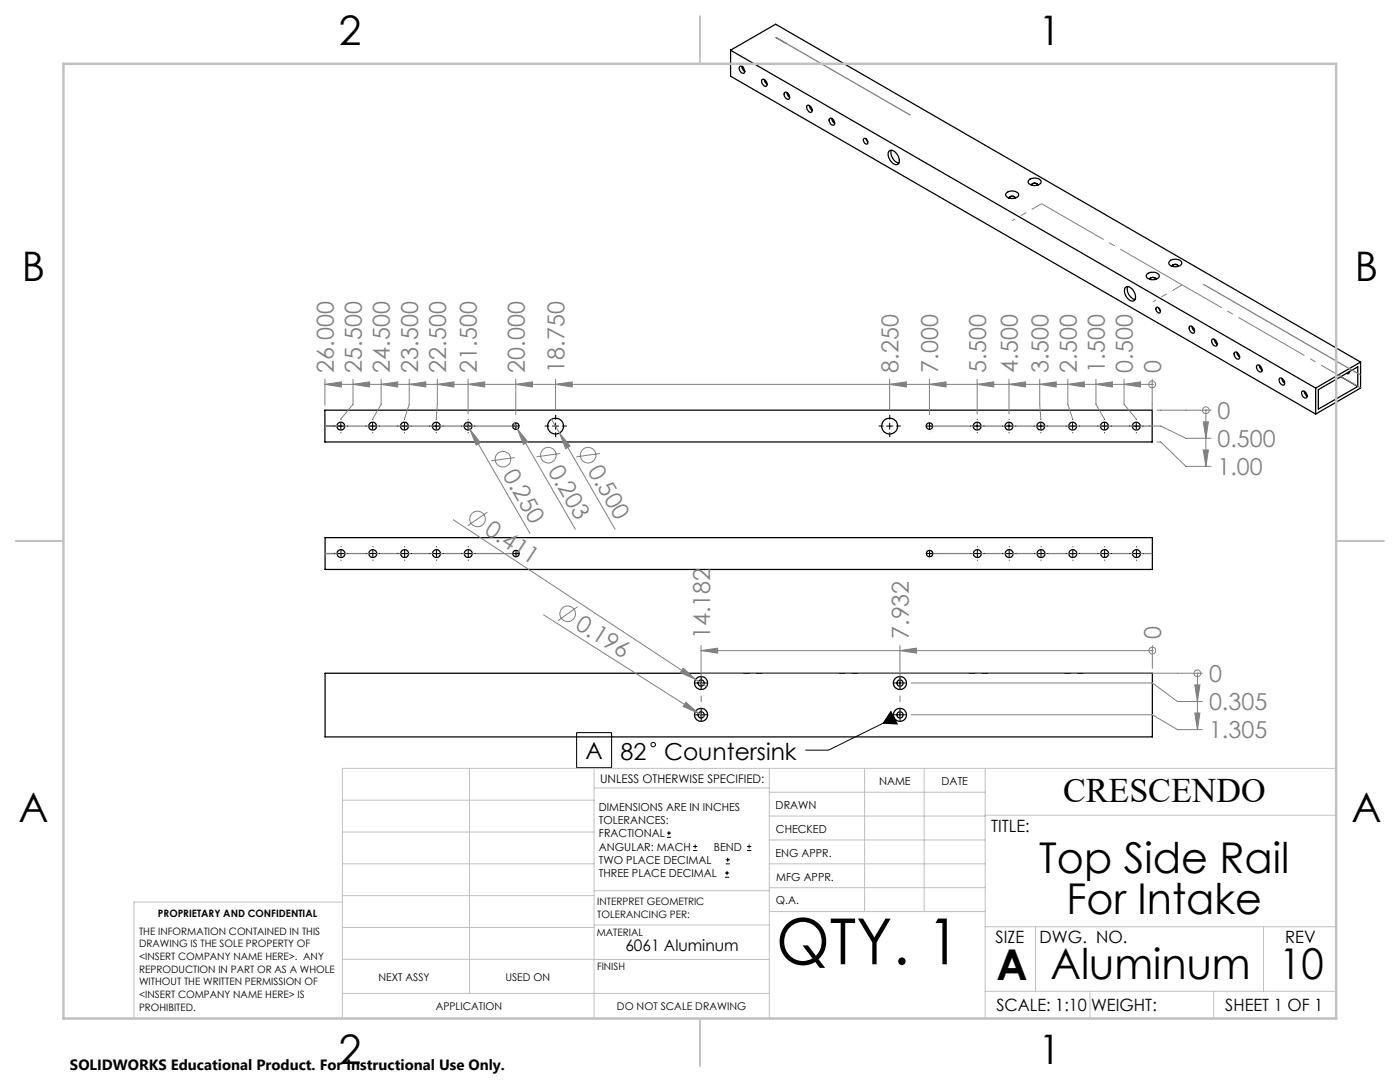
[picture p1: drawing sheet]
<svg xmlns="http://www.w3.org/2000/svg" width="279mm" height="216mm" viewBox="0 0 279 216" stroke-linecap="round" stroke-linejoin="round" font-family="sans-serif">
<g fill="none" stroke="#000" stroke-width=".25">
<path d="M145.8 10v5.2l116.8 67.4M145.8 10l116.8 67.4M145.8 10l9-5.2 116.7 67.4M147.6 13.3a.89 .89 0 0 1 .9 .4 .89 .89 0 0 1 0 .9 .91 .91 0 0 1-.9-1.3zM148.1 13.3h.1M148.1 13.3v.4l.5 .6M152.1 15.8a.85 .85 0 0 1 .9 .5 .85 .85 0 0 1-.2 1 1.01 1.01 0 0 1-.7-1.5zM152.5 15.9l.3 .6 .3 .3M156.6 18.5a.9 .9 0 0 1 .9 1.3 .88 .88 0 0 1-.9-.4 .88 .88 0 0 1 0-.9zM157 18.5l.2 .6 .4 .3M161.1 21a.85 .85 0 0 1 .8 .5 .85 .85 0 0 1-.1 .9 1.01 1.01 0 0 1-.7-1.4zM161.5 21.1l.2 .6 .4 .3"/>
<path d="M165.6 23.6a.87 .87 0 0 1 .8 .4 .87 .87 0 0 1 0 .9 .87 .87 0 0 1-.8-.4 .87 .87 0 0 1 0-.9zM166 23.6l.1 .4 .5 .6M172.3 27.7l.1-.1a.76 .76 0 0 1 .7 1.2l-.5-.2-.3-.4zM172.9 27.7l.3 .6M177.5 30.1a1.5 1.5 0 0 1 1.9 1.3l.1 .3a.76 .76 0 0 1-.3 1.1 .76 .76 0 0 1-1-.2 2.21 2.21 0 0 1-.8-2.4zM177.9 30a2.19 2.19 0 0 0 1.5 2.6M200.9 38.5a1.6 1.6 0 0 1 2.4 .4 1.52 1.52 0 0 1-2.6 0zM201.5 39.3l.7-.1 .4 .3-.4-.3zM201.5 39.3l-.1 .2zM205.4 35.9a1.61 1.61 0 0 1 2.4 .4 1.49 1.49 0 0 1-2.6 0zM205.9 36.8v.1l.2-.2zM206.1 36.7l.6-.1 .4 .3a.73 .73 0 0 0-1-.2z"/>
<path d="M224.7 57.3a1.61 1.61 0 0 1 1.8 1.3l.1 .3a.75 .75 0 0 1-.2 1 .75 .75 0 0 1-1-.1 1.88 1.88 0 0 1-.7-2.5zM225 57.2a2.15 2.15 0 0 0 1.5 2.6M228.9 54.7a1.58 1.58 0 0 1 2.5 .4 1.51 1.51 0 0 1-2.6 .1l-.1-.1zM229.6 55.5l.7-.1 .3 .2 .1 .1M229.6 55.5l-.2 .2M229.6 55.5l.7-.1 .4 .3M233.6 51.9a1.69 1.69 0 0 1 2.3 .6 1.57 1.57 0 0 1-2.6 .2 .6 .6 0 0 1 .3-.8zM234.1 52.8h.7l.4 .3a.72 .72 0 0 0-1.3 0zM230.8 61.3a.76 .76 0 0 1 .7 1.1 .76 .76 0 0 1-.7-1.1zM231.2 61.5l.4 .5M237.4 65.1a.83 .83 0 0 1 .9 .4 .83 .83 0 0 1-.2 1 1.01 1.01 0 0 1-.7-1.4zM237.8 65.1l.3 .6 .3 .4"/>
<path d="M241.9 67.7a.89 .89 0 0 1 .9 .4 .89 .89 0 0 1 0 .9 .91 .91 0 0 1-.9-1.3zM242.4 67.7l.1 .6 .4 .4M246.4 70.3a.85 .85 0 0 1 .8 .4 .85 .85 0 0 1-.1 1 1.01 1.01 0 0 1-.7-1.4zM246.8 70.3l.3 .6 .3 .4M250.9 72.9a.87 .87 0 0 1 .8 .4 .87 .87 0 0 1 0 .9 .87 .87 0 0 1-.8-.4 .87 .87 0 0 1 0-.9zM251.3 72.9l.2 .6 .4 .4M255.4 75.5a.85 .85 0 0 1 .8 .4 .85 .85 0 0 1-.1 1 1 1 0 0 1-.7-1.4zM255.8 75.5l.2 .6 .4 .3M259.9 78.1a.87 .87 0 0 1 .8 .4 .87 .87 0 0 1 0 .9 .87 .87 0 0 1-.8-.4 .87 .87 0 0 1 0-.9zM260.3 78.1l.2 .6 .4 .4M262.6 77.4v5.2M263.1 77.8l7.9-4.6v3.9l-7.9 4.5z"/>
<path d="M267.6 75.2l3.4 1.9M269.3 74.2l-.2 .4-.4-.1M271.5 72.2l-8.9 5.2M271.5 72.2v5.2l-8.9 5.2M64.8 81.8h165.1v6.4h-165.1zM64.9 107.3h165.1v6.3h-165.1zM64.9 134.3h165.1v12.7h-165.1z"/>
<circle cx="68" cy="85" r=".79"/>
<circle cx="74.4" cy="85" r=".8"/>
<circle cx="80.7" cy="85" r=".8"/>
<circle cx="87.1" cy="85" r=".8"/>
<circle cx="93.4" cy="85" r=".8"/>
<circle cx="102.9" cy="85" r=".64"/>
<circle cx="110.9" cy="85" r="1.59"/>
<circle cx="177.6" cy="85" r="1.59"/>
<circle cx="185.5" cy="85" r=".64"/>
<circle cx="195" cy="85" r=".8"/>
<circle cx="201.4" cy="85" r=".8"/>
<circle cx="207.7" cy="85" r=".8"/>
<circle cx="214.1" cy="85" r=".8"/>
<circle cx="220.4" cy="85" r=".79"/>
<circle cx="226.8" cy="85" r=".79"/>
<circle cx="68.1" cy="110.5" r=".8"/>
<circle cx="74.4" cy="110.5" r=".79"/>
<circle cx="80.8" cy="110.5" r=".79"/>
<circle cx="87.1" cy="110.5" r=".79"/>
<circle cx="93.5" cy="110.5" r=".79"/>
<circle cx="103" cy="110.5" r=".64"/>
<circle cx="185.5" cy="110.5" r=".64"/>
<circle cx="195.1" cy="110.5" r=".79"/>
<circle cx="201.4" cy="110.5" r=".79"/>
<circle cx="207.8" cy="110.5" r=".79"/>
<circle cx="214.1" cy="110.5" r=".79"/>
<circle cx="220.5" cy="110.5" r=".8"/>
<circle cx="226.8" cy="110.5" r=".8"/>
<circle cx="139.9" cy="136.3" r="1.31"/>
<circle cx="139.9" cy="136.3" r=".62"/>
<circle cx="179.6" cy="136.3" r="1.31"/>
<circle cx="179.6" cy="136.3" r=".62"/>
<circle cx="139.9" cy="142.6" r="1.31"/>
<circle cx="139.9" cy="142.6" r=".62"/>
<circle cx="179.6" cy="142.6" r="1.31"/>
<circle cx="179.6" cy="142.6" r=".62"/>
</g>
<g fill="none" stroke="#808080" stroke-width=".2">
<path d="M64.8 76.7h165.1M64.8 75.7v5.2M64.8 76.7l3.4-.5v1zM70.4 75.7v5l-2.4 2.9M70.4 76.7l3.4-.5v1zM76.1 75.7v5l-1.7 2.9M76.1 76.7l3.3-.5v1zM81.7 76.7l3.3-.5v1zM81.7 75.7v5l-1 2.9M87.3 75.7v5l-.2 2.9M87.3 76.7l3.3-.5v1zM93.4 75.7v6.9"/>
<path d="M93.4 76.7l3.3-.5v1zM102.9 75.7v7.1M102.9 76.7l3.4-.5v1zM110.9 75.7v6.1M110.9 76.7l3.3-.5v1zM177.6 75.7v6.1M177.6 76.7l3.3-.5v1zM185.5 75.7v7.1M185.5 76.7l3.3-.5v1zM195 75.7v6.9M195 76.7l3.3-.5v1zM201.4 75.7v6.9"/>
<path d="M201.4 76.7l3.3-.5v1zM207.5 75.7v5l.2 2.9M207.5 76.7l3.3-.5v1zM213.1 75.7v5l1 2.9M213.1 76.7l3.3-.5v1zM218.7 75.7v5l1.7 2.9M218.7 76.7l3.3-.5v1zM224.3 75.7v5l2.5 2.9M224.3 76.7l3.3-.5v1zM229.9 76.7h.1M229.9 75.7v6.1M93 84.3l.8 1.4"/>
<path d="M93.8 85.7l2.1 2.6-.9 .5zM93.8 85.7l12 20.7M102.6 84.5l.7 1.1M102.7 91.3l-4.7 .7M103.3 85.6l2 2.6-.8 .5zM103.3 85.6l11.5 20M110.1 83.6l1.6 2.8M111.7 86.4l2.1 2.6-.9 .5zM111.7 86.4l11.1 19.2M111.8 90.5l-4.7 .7M119.7 90.5l-4.7 .7M229.2 85h2.5l5 2.5h5"/>
<path d="M230.9 81.8h10.8M230.9 88.2h.8l5 4.9h5M240.1 84.2h1.1l-.5 3.3zM240.1 89.8h1.1l-.5 3.3zM240.7 81.8h.1M240.7 81.8v11.3M90.4 103.7l48.4 31.9M97.3 102.2l-4 2.7M108.4 122.7l31 19.6M115.3 121.1l-4 2.8M136.3 133.3l2.5 2.3-3-1.4zM138.8 135.6l2.2 1.4"/>
<path d="M139.9 129.8l3.3-.5v1zM139.9 129.8h90.1M139.9 128.8v5.3M179.6 129.8l3.3-.5v1zM179.6 128.8v5.3M181.9 136.3h48.1l5 3.7h5M230 129.8h.1M230 134.3h10M230 128.8v4.5M238.4 136.7h1.1l-.5 3.3zM239 134.3h.1M239 134.3v11.3"/>
<path d="M136.9 140.1l2.5 2.2-3.1-1.3zM139.4 142.3l1 .7M181.9 142.6h48.1l5 3h5M238.4 142.3h1.1l-.5 3.3z"/>
<circle cx="229.9" cy="76.7" r=".68"/>
<circle cx="100.4" cy="91.6" r="1.56"/>
<circle cx="109.4" cy="90.8" r="1.56"/>
<circle cx="117.4" cy="90.8" r="1.56"/>
<circle cx="240.7" cy="81.9" r=".68"/>
<circle cx="95.3" cy="103.6" r="1.55"/>
<circle cx="113.3" cy="122.5" r="1.55"/>
<circle cx="230" cy="129.8" r=".69"/>
<circle cx="239" cy="134.4" r=".68"/>
</g>
<g fill="none" stroke="#000" stroke-width=".2">
<path d="M67.4 85h1.3M68 84.4v1.3M73.7 85h1.3M74.4 84.4v1.3M80.1 85h1.3M80.7 84.4v1.3M86.4 85h1.3M87.1 84.4v1.3M92.8 85h1.3M93.4 84.4v1.3M102.3 85h1.3M102.9 84.4v1.3"/>
<path d="M110.2 85h1.3M110.9 84.4v1.3M176.9 85h1.3M177.6 84.4v1.3M184.9 85h1.2M185.5 84.4v1.3M194.4 85h1.3M195 84.4v1.3M200.7 85h1.3M201.4 84.4v1.3M207.1 85h1.3M207.7 84.4v1.3"/>
<path d="M213.4 85h1.3M214.1 84.4v1.3M219.8 85h1.3M220.4 84.4v1.3M226.1 85h1.3M226.8 84.4v1.3M67.4 110.5h1.3M68.1 109.8v1.3M73.8 110.5h1.2M74.4 109.8v1.3M80.1 110.5h1.3M80.8 109.8v1.3"/>
<path d="M86.5 110.5h1.2M87.1 109.8v1.3M92.8 110.5h1.3M93.5 109.8v1.3M102.3 110.5h1.3M103 109.8v1.3M184.9 110.5h1.3M185.5 109.8v1.3M194.4 110.5h1.3M195.1 109.8v1.3M200.8 110.5h1.2M201.4 109.8v1.3"/>
<path d="M207.1 110.5h1.3M207.8 109.8v1.3M213.5 110.5h1.2M214.1 109.8v1.3M219.8 110.5h1.3M220.5 109.8v1.3M226.2 110.5h1.2M226.8 109.8v1.3M139.3 136.3h1.2M139.9 135.7v1.2M179 136.3h1.2M179.6 135.7v1.2"/>
<path d="M115.1 146.2h7v7h-7zM139.3 142.6h1.2M139.9 142v1.3M177.8 142l1.3 2.5-2.9-.2zM178.4 143.2l-13.1 6.5h-4.6M179 142.6h1.2M179.6 142v1.3M133.1 167.1h.8M133.1 166.2h.8M133.5 165.8v.9M138.3 169.7h.8M138.3 168.9h.8"/>
<path d="M138.7 168.5v.8M144.7 175h.8M144.7 174.2h.8M144.8 172.4h.9M144.8 171.6h.9M145.1 173.8v.8M145.2 171.1v.9M149.1 169.7h.8M149.1 168.9h.8M149.5 168.5v.8"/>
<circle cx="130.4" cy="148.6" r=".44"/>
</g>
<path d="M157 8.7l-2.2-1.3 26.9 15.6M240.1 56.7l31.4 18.1M64.8 85h38.1M185.5 85h44.4M64.9 110.5h38.1M185.5 110.5h44.5" fill="none" stroke="#808080" stroke-width=".25"/>
<g fill="none" stroke="#000" stroke-width=".2" stroke-dasharray="15.2 1.3 1.3 1.3" stroke-linecap="butt">
<path d="M66.8 85h-.2M68 83.8v-.2M68 86.3v.1M69.3 85h.1M73.1 85h-.1M74.4 83.8v-.2M74.4 86.3v.1M75.6 85h.2M79.5 85h-.2M80.7 83.8v-.2M80.7 86.3v.1M82 85h.1"/>
<path d="M85.8 85h-.1M87.1 83.8v-.2M87.1 86.3v.1M88.3 85h.2M92.2 85h-.2M93.4 83.8v-.2M93.4 86.3v.1M94.7 85h.1M103 83.8v-.1M109.6 85h-.9M110.9 83.8v-1M110.9 86.3v.9"/>
<path d="M112.1 85h1M176.3 85h-.9M177.6 83.8v-1M177.6 86.3v.9M178.8 85h1M184.3 85h-.1M185.5 83.8v-.1M193.8 85h-.2M195 83.8v-.2M195 86.3v.1M196.3 85h.1M200.1 85h-.1"/>
<path d="M201.4 83.8v-.2M201.4 86.3v.1M202.6 85h.2M206.5 85h-.2M207.7 83.8v-.2M207.7 86.3v.1M209 85h.1M212.8 85h-.1M214.1 83.8v-.2M214.1 86.3v.1M215.3 85h.2M219.2 85h-.2"/>
<path d="M220.4 83.8v-.2M220.4 86.3v.1M221.7 85h.1M225.5 85h-.1M226.8 83.8v-.2M226.8 86.3v.1M228 85h.2M66.8 110.4h-.1M68.1 111.7v.2M68.1 109.2v-.2M69.3 110.4h.2M73.2 110.4h-.2"/>
<path d="M74.4 111.7v.2M74.4 109.2v-.2M75.7 110.4h.1M79.5 110.4h-.1M80.8 111.7v.2M80.8 109.2v-.2M82 110.4h.2M85.9 110.4h-.2M87.1 111.7v.2M87.1 109.2v-.2M88.4 110.4h.1M92.2 110.4h-.1"/>
<path d="M93.5 111.7v.2M93.5 109.2v-.2M94.7 110.4h.2M104.2 110.4h.1M193.8 110.4h-.1M195.1 111.7v.2M195.1 109.2v-.2M196.3 110.4h.2M200.2 110.4h-.2M201.4 111.7v.2M201.4 109.2v-.2M202.7 110.4h.1"/>
<path d="M206.5 110.4h-.1M207.8 111.7v.2M207.8 109.2v-.2M209 110.4h.2M212.9 110.4h-.2M214.1 111.7v.2M214.1 109.2v-.2M215.4 110.4h.1M219.2 110.4h-.1M220.5 111.7v.2M220.5 109.2v-.2M221.7 110.4h.2"/>
<path d="M225.6 110.4h-.2M226.8 111.7v.2M226.8 109.2v-.2M228.1 110.4h.1M139.3 136.3h-.6M139.9 135.6v-.6M139.9 136.9v.6M140.6 136.3h.6M179 136.3h-.6M179.6 135.6v-.6M179.6 136.9v.6M180.2 136.3h.7"/>
<path d="M139.3 142.6h-.6M139.9 142v-.6M139.9 143.2v.7M140.6 142.6h.6M179 142.6h-.6M179.6 142v-.6M179.6 143.2v.7M180.2 142.6h.7"/>
</g>
<path d="M271.6 77.4l-35.7-20.5" fill="none" stroke="#808080" stroke-width=".2" stroke-dasharray="15.2 1.3 1.3 1.3" stroke-dashoffset="6.1" stroke-linecap="butt"/>
<path d="M207.9 40.7l-1.4 .7M235.9 56.9l-1.3 .7M139.9 134.3v2M179.6 134.3v2" fill="none" stroke="#808080" stroke-width=".2" stroke-dasharray="15.2 1.3 1.3 1.3" stroke-linecap="butt"/>
<path d="M206.5 41.4l-4.5 2.6M234.6 57.6l-4.5 2.6" fill="none" stroke="#808080" stroke-width=".2" stroke-dasharray="15.2 1.3 1.3 1.3" stroke-dashoffset="14.6" stroke-linecap="butt"/>
<path d="M235.9 56.9l-28-16.2" fill="none" stroke="#808080" stroke-width=".2" stroke-dasharray="15.2 1.3 1.3 1.3" stroke-dashoffset=".9" stroke-linecap="butt"/>
<path d="M230 134.3h-50.4" fill="none" stroke="#808080" stroke-width=".2" stroke-dasharray="15.2 1.3 1.3 1.3" stroke-dashoffset="1.5" stroke-linecap="butt"/>
<path d="M139.9 136.3v6.3M179.6 136.3v6.3" fill="none" stroke="#808080" stroke-width=".2" stroke-dasharray="15.2 1.3 1.3 1.3" stroke-dashoffset="14" stroke-linecap="butt"/>
<path d="M179.6 134.3h-39.7" fill="none" stroke="#808080" stroke-width=".2" stroke-dasharray="15.2 1.3 1.3 1.3" stroke-dashoffset="6.8" stroke-linecap="butt"/>
<g fill="none" stroke="#c0c0c0" stroke-width=".2">
<path d="M68.3 159.7h50.3M93.7 153.3v44.9M118.6 153.3v49.9M118.6 157.2h34.9M153.5 153.3v49.9M153.5 158.1h43.1M172.5 153.3v28.6M184.4 153.3v28.6M196.6 153.3v49.9M266.7 153.3h-198.4v49.9M68.3 178.7h50.3M68.3 172.4h50.3"/>
<path d="M68.3 166h50.3M68.3 180h-41.6v23.2M118.6 177.7h35M153.5 167.6h43.1M153.5 162.8h43.1M153.5 172.4h43.1M153.5 177.1h43.1M196.6 162.7h70.1M68.3 198.2h85.2M68.3 191.4l85.2 .1M68.3 185.1h50.3M118.6 184.6h35"/>
<path d="M153.6 181.9h43M196.6 197.8h70.1M196.6 184.9h70.1M206.7 184.9v12.9M217.5 197.8v5.4M242.2 197.8v5.4M252.2 184.9v12.9"/>
</g>
<path d="M139.7 3.2v9.5M3.1 107.9h9.6M266.7 107.9h9.5M139.7 203.2v9.6" fill="none" stroke="#c0c0c0" stroke-width=".25"/>
<path d="M12.7 12.7h254v190.5h-254z" fill="none" stroke="#c0c0c0" stroke-width=".5"/>
<g fill="#808080">
<path d="M103.3 85.6l2 2.6-.8 .5z"/>
<path d="M93.8 85.7l2.1 2.6-.9 .5z"/>
<path d="M111.7 86.4l2.1 2.6-.9 .5z"/>
<path d="M240.1 84.2h1.1l-.5 3.3zM240.1 89.8h1.1l-.5 3.3zM238.4 136.7h1.1l-.5 3.3zM238.4 142.3h1.1l-.5 3.3z"/>
<path d="M179.6 129.8l3.3-.5v1zM139.9 129.8l3.3-.5v1z"/>
<path d="M224.3 76.7l3.3-.5v1zM218.7 76.7l3.3-.5v1zM213.1 76.7l3.3-.5v1zM207.5 76.7l3.3-.5v1zM201.4 76.7l3.3-.5v1zM195 76.7l3.3-.5v1zM185.5 76.7l3.3-.5v1zM177.6 76.7l3.3-.5v1zM110.9 76.7l3.3-.5v1zM102.9 76.7l3.4-.5v1zM93.4 76.7l3.3-.5v1zM87.3 76.7l3.3-.5v1zM81.7 76.7l3.3-.5v1zM76.1 76.7l3.3-.5v1zM70.4 76.7l3.4-.5v1zM64.8 76.7l3.4-.5v1z"/>
</g>
<path d="M177.8 142l1.3 2.5-2.9-.2z" fill="#000"/>
<g fill="#808080">
<path d="M136.3 133.3l2.5 2.3-3-1.4z"/>
<path d="M136.9 140.1l2.5 2.2-3.1-1.3z"/>
</g>
<text font-size="12.7" x="154.9" y="192.4">QTY. 1</text>
<g font-size="8.5">
<text x="207.4" y="174.2">Top Side Rail</text>
<text x="212.9" y="182.3">For Intake</text>
<text x="198.9" y="195.5">A</text>
<text x="209.6" y="195.4">Aluminum</text>
<text x="255.3" y="195.4">10</text>
</g>
<g font-size="8.1">
<text x="67.6" y="8.9">2</text>
<text x="207.3" y="8.9">1</text>
<text x="4.4" y="56.2">B</text>
<text x="270.4" y="56.2">B</text>
<text x="3.7" y="164.1">A</text>
<text x="269.7" y="164.1">A</text>
<text x="67.6" y="212.4">2</text>
<text x="207.3" y="212.4">1</text>
</g>
<text font-size="6.9" x="212.2" y="160.1">CRESCENDO</text>
<g font-size="4.7" fill="#808080">
<text x="66.6" y="74.4" transform="rotate(-90 66.6 74.4)">26.000</text>
<text x="72.2" y="74.4" transform="rotate(-90 72.2 74.4)">25.500</text>
<text x="77.8" y="74.4" transform="rotate(-90 77.8 74.4)">24.500</text>
<text x="83.4" y="74.4" transform="rotate(-90 83.4 74.4)">23.500</text>
<text x="89.1" y="74.4" transform="rotate(-90 89.1 74.4)">22.500</text>
<text x="95.2" y="74.4" transform="rotate(-90 95.2 74.4)">21.500</text>
<text x="104.7" y="74.4" transform="rotate(-90 104.7 74.4)">20.000</text>
<text x="112.6" y="74.4" transform="rotate(-90 112.6 74.4)">18.750</text>
<text x="179.3" y="74.4" transform="rotate(-90 179.3 74.4)">8.250</text>
<text x="187.3" y="74.4" transform="rotate(-90 187.3 74.4)">7.000</text>
<text x="196.8" y="74.4" transform="rotate(-90 196.8 74.4)">5.500</text>
<text x="203.1" y="74.4" transform="rotate(-90 203.1 74.4)">4.500</text>
<text x="209.3" y="74.4" transform="rotate(-90 209.3 74.4)">3.500</text>
<text x="214.9" y="74.4" transform="rotate(-90 214.9 74.4)">2.500</text>
<text x="220.5" y="74.4" transform="rotate(-90 220.5 74.4)">1.500</text>
<text x="226.1" y="74.4" transform="rotate(-90 226.1 74.4)">0.500</text>
<text x="231.7" y="74.4" transform="rotate(-90 231.7 74.4)">0</text>
<text x="243" y="83.6">0</text>
<text x="243" y="89.2">0.500</text>
<text x="100.2" y="94.7" transform="rotate(60 100.2 94.7)">0.250</text>
<text x="109.2" y="93.9" transform="rotate(60 109.2 93.9)">0.203</text>
<text x="117.2" y="93.9" transform="rotate(60 117.2 93.9)">0.500</text>
<text x="243" y="94.8">1.00</text>
<text x="96.5" y="106.4" transform="rotate(33 96.5 106.4)">0.411</text>
<text x="114.6" y="125.3" transform="rotate(32 114.6 125.3)">0.196</text>
<text x="141.7" y="127.5" transform="rotate(-90 141.7 127.5)">14.182</text>
<text x="181.4" y="127.5" transform="rotate(-90 181.4 127.5)">7.932</text>
<text x="231.8" y="127.5" transform="rotate(-90 231.8 127.5)">0</text>
<text x="241.3" y="136.1">0</text>
<text x="241.3" y="141.7">0.305</text>
<text x="241.3" y="147.3">1.305</text>
</g>
<g font-size="4.7">
<text x="116.9" y="151.4">A</text>
<text x="123.8" y="151.6">82</text>
<text x="132.5" y="151.6">Countersink</text>
</g>
<g font-size="3.4">
<text x="197.8" y="166">TITLE:</text>
<text x="198.7" y="188.1">SIZE</text>
<text x="207.5" y="188.1">DWG. NO.</text>
<text x="256.5" y="188.2">REV</text>
<text x="198.8" y="201.7">SCALE: 1:10</text>
<text x="217.7" y="201.8">WEIGHT:</text>
<text x="244.5" y="201.7">SHEET 1 OF 1</text>
</g>
<text font-size="3.2" x="124.8" y="189.8">6061 Aluminum</text>
<text font-size="3" x="14" y="213.5">SOLIDWORKS Educational Product. For Instructional Use Only.</text>
<text font-size="2.4" x="119.8" y="156.2">UNLESS OTHERWISE SPECIFIED:</text>
<g font-size="2.2">
<text x="119.5" y="161.8">DIMENSIONS ARE IN INCHES</text>
<text x="154.8" y="161.4">DRAWN</text>
<text x="175.4" y="156.6">NAME</text>
<text x="187.9" y="156.7">DATE</text>
<text x="119.5" y="164.4">TOLERANCES:</text>
<text x="119.5" y="167.1">FRACTIONAL</text>
<text x="154.9" y="166.3">CHECKED</text>
<text x="119.5" y="169.7">ANGULAR: MACH</text>
<text x="119.5" y="172.4">TWO PLACE DECIMAL</text>
<text x="142.5" y="169.7">BEND</text>
<text x="154.8" y="171">ENG APPR.</text>
<text x="119.5" y="175">THREE PLACE DECIMAL</text>
<text x="154.9" y="175.7">MFG APPR.</text>
<text x="154.9" y="180.4">Q.A.</text>
</g>
<g font-size="2.1">
<text x="75.5" y="195.7">NEXT ASSY</text>
<text x="100.9" y="195.7">USED ON</text>
<text x="86.9" y="201.5">APPLICATION</text>
<text x="123.1" y="201.6">DO NOT SCALE DRAWING</text>
</g>
<g font-size="2">
<text x="31.5" y="182.9">PROPRIETARY AND CONFIDENTIAL</text>
<text x="119.2" y="180.6">INTERPRET GEOMETRIC</text>
<text x="119.2" y="183.1">TOLERANCING PER:</text>
<text x="27.8" y="186.5">THE INFORMATION CONTAINED IN THIS</text>
<text x="27.8" y="189">DRAWING IS THE SOLE PROPERTY OF</text>
<text x="27.8" y="191.6">&lt;INSERT COMPANY NAME HERE&gt;. ANY</text>
<text x="119.1" y="186.7">MATERIAL</text>
<text x="27.8" y="194.1">REPRODUCTION IN PART OR AS A WHOLE</text>
<text x="27.8" y="196.6">WITHOUT THE WRITTEN PERMISSION OF</text>
<text x="119.1" y="193.5">FINISH</text>
<text x="27.8" y="199.1">&lt;INSERT COMPANY NAME HERE&gt; IS</text>
<text x="27.8" y="201.7">PROHIBITED.</text>
</g>
</svg>
